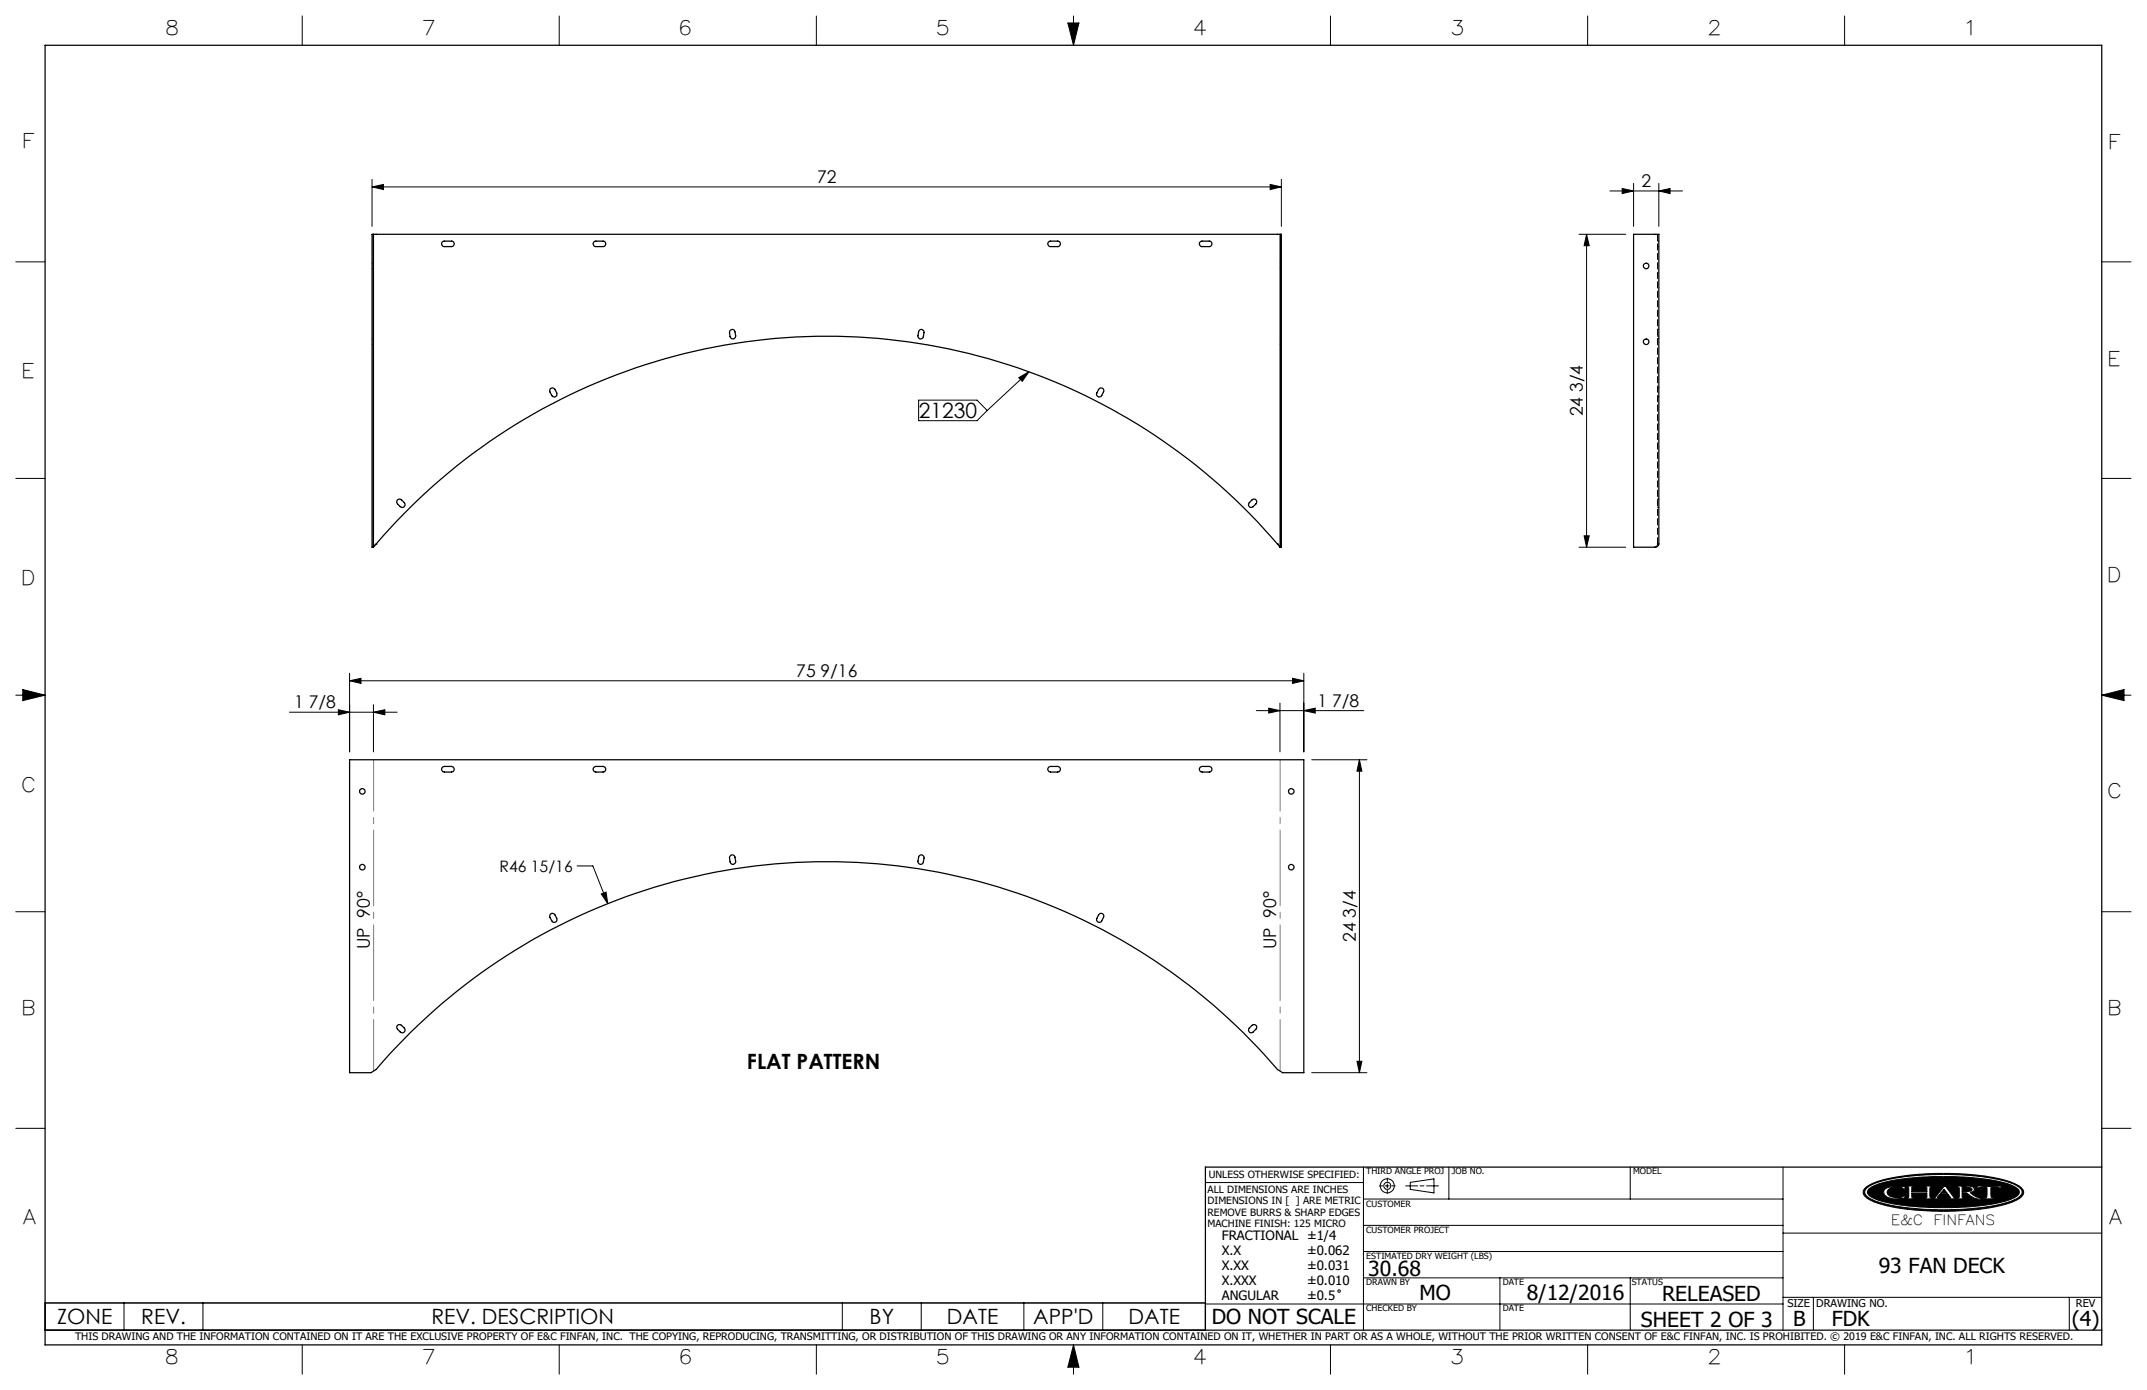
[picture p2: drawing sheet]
<svg xmlns="http://www.w3.org/2000/svg" width="432mm" height="279mm" viewBox="0 0 432 279" stroke-linecap="round" stroke-linejoin="round" font-family="sans-serif">
<g fill="none" stroke="#000" stroke-width=".2">
<path d="M60.8 3.2v5.9M112.5 3.2v5.9M164.2 3.2v5.9M214.8 4.6h2.2l-1.1 4.5zM215.9 3.2v5.9M267.6 3.2v5.9M319.3 3.2v5.9M371 3.2v5.9M74.8 37.6l2.3-.5v1zM74.8 36.1v9.4M74.8 37.6h182.9M255.4 37.1l2.3 .5-2.3 .5z"/>
<path d="M257.7 36.1v9.4M323.8 38.4h14.6M326.2 37.9l2.3 .5-2.3 .5zM328.5 36.9v8.6M333.6 38.4l2.3-.5v1zM333.6 36.9v8.6M3.2 52.6h5.9M317.6 47.1h9.4M319.1 47.1v62.9M319.1 47.1l.5 2.3h-1zM422.7 52.6h5.9M204.9 75.9l2-1.2-1.3 2z"/>
<path d="M206.9 74.7l-8.4 7.8M3.2 96.2h5.9M184.7 80.4h11.8l2 2.1-2 2.1h-11.8zM422.7 96.2h5.9M317.6 110h9.4M318.6 107.7h1l-.5 2.3zM3.2 139.7h5.9M4.6 138.6l4.5 1.1-4.5 1.1zM70.3 136.8l2.3-.5v1.1zM70.3 135.3v15.8M70.3 136.8h191.9M260 136.3l2.2 .5-2.2 .6z"/>
<path d="M262.2 135.3v15.8M422.7 139.7h5.9M422.7 139.7l4.5-1.1v2.2zM58.2 143.2h21.7M68.1 142.7l2.2 .5-2.2 .5zM75.1 143.2l2.3-.5v1zM75.1 141.6v9.5M252.7 142.8h21.6M255.2 142.3l2.2 .5-2.2 .5zM257.4 141.3v9.8M262.2 142.8l2.3-.5v1zM263.8 152.7h11.1"/>
<path d="M273.4 152.7v62.9M273.4 152.7l.5 2.3h-1zM116.1 174.1h3.1l3 7.5M120.9 179.7l1-.4 .3 2.3zM3.2 183.3h5.9M422.7 183.3h5.9M263.8 215.6h11.1M272.9 213.3h1l-.5 2.3zM3.2 226.8h5.9M242.4 237.7h31.8M274.2 234.6v32.8M277.4 238.4h.7"/>
<path d="M278.6 238.4h.8M279 236.8v.7M279 238v.8M279 239.3v.6M279.9 238.4h.7M282.7 238.4h2.4M283.6 237.7l4.8-.7v2.8l-4.8-.7zM285.6 238.4h.8M286.9 238.4h2.4M291.4 234.6v6.4M327.9 234.6v6.4M358.6 234.6v32.8"/>
<path d="M375.3 238.7a16.2 16.2 0 0 1 7.4-2.3 55.4 55.4 0 0 1 21.3 1.1l1.9 .8a1.36 1.36 0 0 1 1.1 1.1 1.36 1.36 0 0 1-.7 1.4 23 23 0 0 1-9.9 2.4l-.5 .1a53.3 53.3 0 0 1-18.2-1.4 4.1 4.1 0 0 1-3-2 1.17 1.17 0 0 1 .6-1.2zM375.4 238.9a12.3 12.3 0 0 1 6-2.1 59.4 59.4 0 0 1 22.1 .7 4.5 4.5 0 0 1 3.1 1.9 1.36 1.36 0 0 1-.9 1.5 27.8 27.8 0 0 1-10.4 2.1l-1.1 .1a48.8 48.8 0 0 1-17.3-1.8l-1.5-.9a.94 .94 0 0 1 0-1.5zM375.8 239a15.4 15.4 0 0 1 7.6-2.1l3.6-.3 3.3-.1a44.5 44.5 0 0 1 14.2 1.7l.8 .4a1.03 1.03 0 0 1 .8 1 1.03 1.03 0 0 1-.8 1 25.5 25.5 0 0 1-9.5 2l-5 .1a43.6 43.6 0 0 1-13.5-1.6l-1.3-.8a.79 .79 0 0 1-.2-1.3zM379 239.1a5 5 0 0 1 3.5-.6h.7l-.2 .6-.5-.4a3.4 3.4 0 0 0-2.8 .4l-.2 .5 .2 .5a3.1 3.1 0 0 0 2.8 .5l.4-.3h.3l-.2 .5-.7 .1a3.6 3.6 0 0 1-3.3-.8l-.2-.6zM383.5 238.4h1.6v.2l-.6 .1v.8h3v-.8l-.5-.1v-.2h1.5v.2l-.3 .1-.1 .4 .1 1.5v.1l.3 .1v.2h-1.5v-.2h.4l.1-.2v-.8h-3v.8l.1 .2h.5v.2h-1.6v-.2l.3-.1 .1-.1v-1.5v-.4l-.4-.1zM391 239l.6 .9h-1.3zM391 238.4h.3l1.7 2.3 .5 .1v.2h-1.6v-.2l.4-.1-.5-.6h-1.7l-.5 .7h.6v.2h-1.5v-.2l.5-.1zM393.6 238.4h2.3l.9 .2 .3 .4-.2 .5-.7 .2 1.2 .9 1.1 .2v.2a4.2 4.2 0 0 1-2.9-1.1l-1-.1v.9l.6 .1v.2h-1.6v-.2h.3l.2-.2v-1.8l-.5-.2zM394.6 238.6h.9l.9 .2 .2 .3-.2 .3-1.8 .1zM397.9 238.3l1 .2 3.7-.1-.3 .5h-.2l-.1-.2h-1.6l.1 1.9 .6 .2v.2h-2.2v-.2l.7-.2v-1.8l-1.6-.1-.2 .2h-.3zM402.1 238.9h.1M422.7 226.8h5.9"/>
<path d="M274.2 256.9h84.4M274.2 251.6h84.4M274.2 246.3h84.4M274.2 241h84.4M301.7 256.9v10.5M327.9 256.9v10.5M358.6 247.9h64.1M9.1 261.9h233.3v5.5h-233.3zM24.9 261.9v5.5M40.8 261.9v5.5M60.8 270.3v5.9M112.5 270.3v5.9"/>
<path d="M164.2 270.3v5.9M169.4 261.9v5.5M185.3 261.9v5.5M205.9 261.9v5.5M215.9 270.3v5.9M215.9 270.3l1.1 4.5h-2.2zM221.8 261.9v5.5M242.4 262.1h116.2M267.6 270.3v5.9M319.3 270.3v5.9M358.6 260.8h64.1M364.7 260.8v6.6"/>
<path d="M371 270.3v5.9M416.2 260.8v6.6"/>
<circle cx="279" cy="238.4" r=".71"/>
<circle cx="279" cy="238.4" r="1.41"/>
<circle cx="269.3" cy="259.5" r=".25"/>
</g>
<g fill="none" stroke="#000" stroke-width=".25">
<path d="M9.1 9.1h413.6v261.2h-413.6zM75.1 47.1h182.4M75.1 47.1h-.3v62.9h.3M75.1 47.1v62.9M89 48.6l.2-.1h1.6a.55 .55 0 0 1 .5 .5 .55 .55 0 0 1-.5 .6h-1.4a.57 .57 0 0 1-.5-.4 .57 .57 0 0 1 .1-.6zM119.5 48.6l.2-.1h1.6a.55 .55 0 0 1 .5 .5 .55 .55 0 0 1-.5 .6h-1.5a.57 .57 0 0 1-.5-.4 .57 .57 0 0 1 .2-.6zM210.9 48.6l.2-.1h1.6a.55 .55 0 0 1 .6 .5 .55 .55 0 0 1-.6 .6h-1.4a.57 .57 0 0 1-.5-.4 .57 .57 0 0 1 .1-.6zM241.4 48.6l.2-.1h1.6a.55 .55 0 0 1 .5 .5 .55 .55 0 0 1-.5 .6h-1.4a.57 .57 0 0 1-.5-.4 .57 .57 0 0 1 .1-.6zM257.5 47.1h.2v62.9h-.2M257.5 47.1v62.9M328.5 47.1h5.1v62.3l-.2 .3-.6 .3h-4.3zM110.6 78.2a.58 .58 0 0 1 1 .1l.4 .7a.55 .55 0 0 1-.3 .7 .55 .55 0 0 1-.7-.2l-.4-.7z"/>
<path d="M146.9 66.4a.53 .53 0 0 1 .6-.1 .53 .53 0 0 1 .3 .4l.2 .8a.57 .57 0 0 1-.5 .6 .57 .57 0 0 1-.7-.4l-.1-1zM184.9 66.4a.56 .56 0 0 1 .6-.1 .56 .56 0 0 1 .3 .6l-.1 .8a.55 .55 0 0 1-.6 .4 .55 .55 0 0 1-.5-.6zM221.2 78.1a.54 .54 0 0 1 .6 0 .54 .54 0 0 1 .1 .7l-.3 .7a.55 .55 0 0 1-.8 .2 .55 .55 0 0 1-.2-.7zM75.1 110a119.2 119.2 0 0 1 182.4 0M79.9 100.5l.6-.2 .8 .7a.57 .57 0 0 1 0 .8 .57 .57 0 0 1-.8 0l-.7-.8zM251.2 101l.6-.5a.56 .56 0 0 1 .8 0 .56 .56 0 0 1 0 .8l-.6 .5a.56 .56 0 0 1-.8 0 .56 .56 0 0 1 0-.8zM332.8 110h.1M70.3 152.7h191.9v62.9h-4.2l-1.1-.6a119.2 119.2 0 0 0-181.3 0l-1 .6h-4.3zM89 154.2l.4-.1h1.4a.57 .57 0 0 1 .5 .5 .57 .57 0 0 1-.5 .6h-1.4a.57 .57 0 0 1-.5-.4 .57 .57 0 0 1 .1-.6zM119.5 154.2l.3-.1h1.5a.57 .57 0 0 1 .5 .5 .57 .57 0 0 1-.5 .6h-1.5a.57 .57 0 0 1-.5-.4 .57 .57 0 0 1 .2-.6zM210.9 154.2l.4-.1h1.4a.57 .57 0 0 1 .6 .5 .57 .57 0 0 1-.6 .6h-1.4a.57 .57 0 0 1-.5-.4 .57 .57 0 0 1 .1-.6zM241.4 154.2l.4-.1h1.4a.57 .57 0 0 1 .5 .5 .57 .57 0 0 1-.5 .6h-1.4a.57 .57 0 0 1-.5-.4 .57 .57 0 0 1 .1-.6z"/>
<path d="M146.8 172.1a.54 .54 0 0 1 .6-.3 .54 .54 0 0 1 .4 .5l.2 .8a.57 .57 0 0 1-.5 .6 .57 .57 0 0 1-.7-.5l-.1-.7zM185 171.9a.55 .55 0 0 1 .6 0 .55 .55 0 0 1 .2 .6l-.1 .7a.55 .55 0 0 1-.6 .5 .55 .55 0 0 1-.5-.6l.2-.9zM110.6 183.8a.58 .58 0 0 1 1 .1l.4 .7a.55 .55 0 0 1-.3 .7 .55 .55 0 0 1-.7-.2l-.4-.7zM221.1 183.8a.55 .55 0 0 1 .7-.1 .55 .55 0 0 1 .1 .7l-.3 .7a.55 .55 0 0 1-.8 .2 .55 .55 0 0 1-.2-.7zM79.9 206.1l.6-.1 .8 .7a.56 .56 0 0 1 0 .8 .56 .56 0 0 1-.8-.1l-.7-.8zM251.8 206.1a.55 .55 0 0 1 .8 0 .55 .55 0 0 1 0 .8l-.6 .5a.55 .55 0 0 1-.8 0 .55 .55 0 0 1 0-.7zM422.7 234.6h-180.3v32.8M9.1 267.4h413.6"/>
<circle cx="331.1" cy="53.5" r=".55"/>
<circle cx="331.1" cy="68.7" r=".55"/>
<circle cx="72.9" cy="159.1" r=".55"/>
<circle cx="259.7" cy="159.1" r=".55"/>
<circle cx="72.9" cy="174.3" r=".55"/>
<circle cx="259.7" cy="174.3" r=".55"/>
</g>
<g fill="#000">
<path d="M383.5 238.4v.2h.3l.1 .2v1.8l-.1 .1-.3 .1v.2h1.6v-.2h-.5l-.1-.2v-.8h3v.9l-.5 .1v.2h1.5v-.2l-.3-.1-.1-.2v-1.6l.1-.3h.3v-.2h-1.5v.2l.5 .1v.8h-3v-.8l.6-.1v-.2zM391 238.4l-1.8 2.3-.5 .1v.2h1.5v-.2h-.6l.5-.7h1.7l.5 .6-.4 .1v.2h1.6v-.2l-.5-.1-1.7-2.3zM393.6 238.4v.2l.5 .2v1.8l-.2 .2h-.3v.2h1.6v-.2l-.6-.1v-.9l1 .1a3.7 3.7 0 0 0 2.9 1.1v-.2a3.4 3.4 0 0 1-2.3-1.1 .68 .68 0 0 0 .8-.2 .68 .68 0 0 0 0-.8l-.7-.3zM397.9 238.3l-.4 .6h.3l.2-.2 1.6 .1v1.8l-.2 .2h-.5v.2h2.2v-.2h-.5l-.2-.3v-1.7l1.6-.1 .1 .2h.2l.3-.5-4 .1zM375.8 239a13.3 13.3 0 0 1 6.5-2l2.7-.3 3.8-.2 7.5 .2a24.3 24.3 0 0 1 9.1 2 1.01 1.01 0 0 1 .7 .9 1.01 1.01 0 0 1-.7 1 21.9 21.9 0 0 1-8.6 1.9l-3.9 .2h-4.1l-3.8-.2a21.2 21.2 0 0 1-8.8-2l-.4-.3-.2-.5zM379.1 239a1.04 1.04 0 0 0 .7 1.7 7 7 0 0 0 3.2 .1l.2-.5h-.3l-.5 .4a2.56 2.56 0 0 1-2.8-.8 1.28 1.28 0 0 1 1.4-1.3h.2a1.49 1.49 0 0 1 1.4 .2l.4 .3 .2-.6h-.6a4.7 4.7 0 0 0-3.5 .5zM375.3 238.7a17.5 17.5 0 0 1 7.8-2.4l5.1-.4h4.8a34.5 34.5 0 0 1 12.5 2.2l.4 .2a1.36 1.36 0 0 1 .9 2 9.1 9.1 0 0 1-5.1 2.2l-.4 .1a58.1 58.1 0 0 1-23.1-.6 5.6 5.6 0 0 1-3.4-1.9v-.8zM375.3 238.9a1.14 1.14 0 0 0 .6 1.9 24 24 0 0 0 9.3 2.1l4.6 .3 3.7-.1a33.7 33.7 0 0 0 11.9-2.1l.4-.2a1.19 1.19 0 0 0 .9-1.2 1.19 1.19 0 0 0-.9-1.1 21.6 21.6 0 0 0-8.8-2.1l-5.1-.3-4.7 .1a30.2 30.2 0 0 0-11.1 2.1z" fill-rule="evenodd"/>
<path d="M215.9 270.3l-1.1 4.5h2.2zM214.8 4.6h2.2l-1.1 4.5zM4.6 138.6l4.5 1.1-4.5 1.1zM422.7 139.7l4.5-1.1v2.2zM391 239l-.7 .9h1.3zM394.6 238.6v.9l1.7-.1a.38 .38 0 0 0 .3-.4 .38 .38 0 0 0-.5-.3z" fill-rule="evenodd"/>
</g>
<path d="M75.1 152.7v62.6M257.5 152.7v62.6" fill="none" stroke="#808080" stroke-width=".2" stroke-dasharray="15.2 1.3 1.3 1.3" stroke-dashoffset="4.9"/>
<g fill="#000">
<path d="M204.9 75.9l2-1.2-1.3 2zM120.9 179.7l1-.4 .3 2.3z"/>
<path d="M255.4 37.1l2.3 .5-2.3 .5zM74.8 37.6l2.3-.5v1z"/>
<path d="M326.2 37.9l2.3 .5-2.3 .5zM333.6 38.4l2.3-.5v1z"/>
<path d="M319.1 47.1l.5 2.3h-1zM318.6 107.7h1l-.5 2.3z"/>
<path d="M75.1 143.2l2.3-.5v1zM68.1 142.7l2.2 .5-2.2 .5z"/>
<path d="M255.2 142.3l2.2 .5-2.2 .5zM262.2 142.8l2.3-.5v1zM70.3 136.8l2.3-.5v1.1zM260 136.3l2.2 .5-2.2 .6z"/>
<path d="M273.4 152.7l.5 2.3h-1zM272.9 213.3h1l-.5 2.3z"/>
</g>
<path d="M74.9 110l.8-.7M256.9 109.3l.8 .7M333.4 109.3l-.2 .4-.4 .3" fill="none" stroke="#000" stroke-width=".2" stroke-dasharray="1.3 .6" stroke-dashoffset=".5"/>
<g fill="none" stroke="#000" stroke-width=".2" stroke-dasharray="1.3 .6">
<path d="M74.9 54h.2M75.1 52.9h-.2M257.5 54h.2M257.7 52.9h-.2M333.4 47.1v62.2M333.6 49.6h-.2M333.6 48.4h-.2M74.9 69.2h.2M75.1 68.1h-.2M257.5 69.2h.2M257.7 68.1h-.2M333.4 79.8h.2"/>
<path d="M333.4 68.1h.2M333.6 67.6h-.2M333.6 78h-.2M333.6 66.2h-.2M75.7 109.3h.1M256.9 109.3h.1M332.8 110h.1M333.4 109.3h.2M333.4 102h.2M333.6 100.3h-.2"/>
</g>
<g font-size="4.2">
<text x="184.8" y="84">21230</text>
<text x="150.2" y="215">FLAT PATTERN</text>
<text x="275.2" y="256.5">30.68</text>
<text x="377.8" y="255.9">93 FAN DECK</text>
<text x="285.5" y="261.4">MO</text>
<text x="307.1" y="261.3">8/12/2016</text>
<text x="334.3" y="261.6">RELEASED</text>
<text x="11.5" y="266.2">ZONE</text>
<text x="28.4" y="266.2">REV.</text>
<text x="86.8" y="266.2">REV. DESCRIPTION</text>
<text x="174.9" y="266.2">BY</text>
<text x="190.4" y="266.2">DATE</text>
<text x="207.8" y="266.2">APP'D</text>
<text x="227" y="266.2">DATE</text>
<text x="243.7" y="266.1">DO NOT SCALE</text>
<text x="330" y="266.7">SHEET 2 OF 3</text>
<text x="360.6" y="266.5">B</text>
<text x="368.4" y="266.6">FDK</text>
<text x="416.7" y="266.5">(4)</text>
</g>
<g font-size="4">
<text x="33.6" y="7.1">8</text>
<text x="85.2" y="7.1">7</text>
<text x="137" y="7.1">6</text>
<text x="188.6" y="7.1">5</text>
<text x="240.3" y="7.1">4</text>
<text x="292.1" y="7.1">3</text>
<text x="343.8" y="7.1">2</text>
<text x="395.7" y="7.1">1</text>
<text x="4.9" y="29.8">F</text>
<text x="424.5" y="29.9">F</text>
<text x="4.8" y="76">E</text>
<text x="424.3" y="73.5">E</text>
<text x="4.7" y="117.7">D</text>
<text x="424.2" y="116.9">D</text>
<text x="4.7" y="159.3">C</text>
<text x="424.2" y="160.4">C</text>
<text x="4.8" y="204">B</text>
<text x="424.3" y="204">B</text>
<text x="4.8" y="246.1">A</text>
<text x="424.3" y="246">A</text>
<text x="33.6" y="274.3">8</text>
<text x="85.2" y="274.3">7</text>
<text x="137" y="274.3">6</text>
<text x="188.6" y="274.3">5</text>
<text x="240.3" y="274.3">4</text>
<text x="292.1" y="274.3">3</text>
<text x="343.8" y="274.3">2</text>
<text x="395.8" y="274.3">1</text>
</g>
<g font-size="3.5">
<text x="164.3" y="36.8">72</text>
<text x="330.1" y="37.6">2</text>
<text x="318.3" y="83.7" transform="rotate(-90 318.3 83.7)">24 3/4</text>
<text x="160.2" y="136.1">75 9/16</text>
<text x="59.2" y="142.4">1 7/8</text>
<text x="265" y="142.1">1 7/8</text>
<text x="74.4" y="190.8" transform="rotate(-90 74.4 190.8)">UP 90°</text>
<text x="256.7" y="190.8" transform="rotate(-90 256.7 190.8)">UP 90°</text>
<text x="272.7" y="189.3" transform="rotate(-90 272.7 189.3)">24 3/4</text>
</g>
<text font-size="3.2" x="100.5" y="175.2">R46 15/16</text>
<g font-size="2.8">
<text x="380.3" y="246.2">E&amp;C</text>
<text x="388.9" y="246.2">FINFANS</text>
</g>
<g font-size="2.6">
<text x="245.7" y="249.3">FRACTIONAL ±1/4</text>
<text x="245.7" y="252.3">X.X</text>
<text x="245.7" y="255.3">X.XX</text>
<text x="262.9" y="252.3">±0.062</text>
<text x="262.9" y="255.3">±0.031</text>
<text x="245.7" y="258.3">X.XXX</text>
<text x="245.7" y="261.3">ANGULAR</text>
<text x="262.9" y="258.3">±0.010</text>
<text x="262.9" y="261.3">±0.5</text>
</g>
<g font-size="2.2">
<text x="359.5" y="262.8">SIZE</text>
<text x="365.3" y="262.7">DRAWING NO.</text>
<text x="417.5" y="262.8">REV</text>
</g>
<text font-size="2.1" x="15.1" y="269.4">THIS DRAWING AND THE INFORMATION CONTAINED ON IT ARE THE EXCLUSIVE PROPERTY OF E&amp;C FINFAN, INC. THE COPYING, REPRODUCING, TRANSMITTING, OR DISTRIBUTION OF THIS DRAWING OR ANY INFORMATION CONTAINED ON IT, WHETHER IN PART OR AS A WHOLE, WITHOUT THE PRIOR WRITTEN CONSENT OF E&amp;C FINFAN, INC. IS PROHIBITED. © 2019 E&amp;C FINFAN, INC. ALL RIGHTS RESERVED.</text>
<g font-size="2">
<text x="242.9" y="239.8">ALL DIMENSIONS ARE INCHES</text>
<text x="243.1" y="236.8">UNLESS OTHERWISE SPECIFIED:</text>
<text x="242.9" y="242.1">DIMENSIONS IN [ ] ARE METRIC</text>
<text x="242.9" y="244.4">REMOVE BURRS &amp; SHARP EDGES</text>
<text x="242.9" y="246.7">MACHINE FINISH: 125 MICRO</text>
</g>
<g font-size="1.7">
<text x="274.8" y="236.1">THIRD ANGLE PROJ</text>
<text x="292" y="236.1">JOB NO.</text>
<text x="328.5" y="236.1">MODEL</text>
<text x="274.8" y="242.5">CUSTOMER</text>
<text x="274.8" y="247.8">CUSTOMER PROJECT</text>
<text x="274.8" y="253.1">ESTIMATED DRY WEIGHT (LBS)</text>
<text x="274.8" y="258.3">DRAWN BY</text>
<text x="274.8" y="263.6">CHECKED BY</text>
<text x="302.2" y="263.6">DATE</text>
<text x="302.2" y="258.3">DATE</text>
<text x="328.2" y="258.3">STATUS</text>
</g>
</svg>
